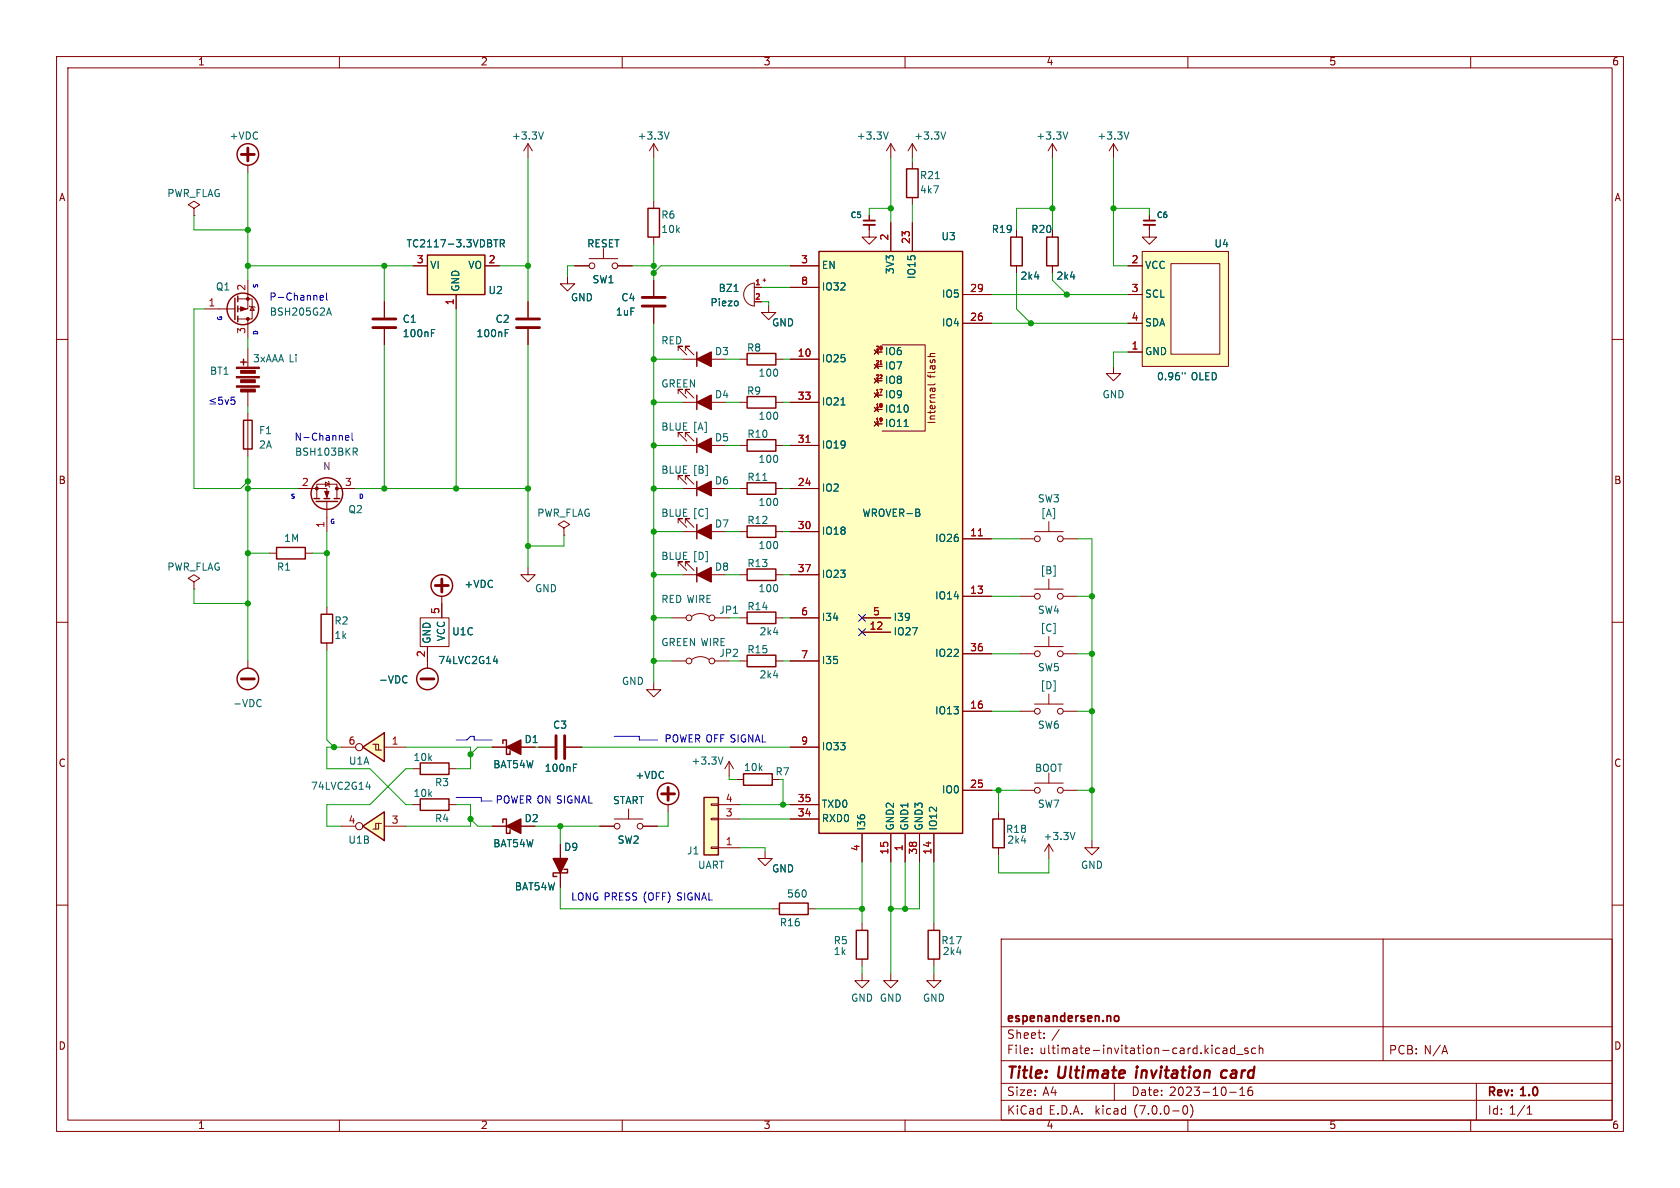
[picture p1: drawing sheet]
<svg xmlns="http://www.w3.org/2000/svg" width="297mm" height="210mm" viewBox="0 0 297 210" stroke-linecap="round" stroke-linejoin="round" font-family="sans-serif">
<g fill="none" stroke="#840000" stroke-width=".18">
<path d="M10 10h277v190h-277zM12 12h273v186h-273zM60 10v2M110 10v2M160 10v2M210 10v2M260 10v2M34.3 36.8l-1-.6 1-.6 1 .6-1 .6v1.3M34.3 38.1h.1M43.8 29.2v1.3M93.3 25.4l-.7 1.3M93.3 25.4v2.5"/>
<path d="M93.3 25.4l.8 1.3M115.6 25.4v2.5M115.6 35.6v1.2M115.6 25.4l-.8 1.3M115.6 25.4l.7 1.3M153.7 39.8v2.1h-1.3l1.3 1.3 1.2-1.3h-1.2M153.7 38.1v.8M157.5 25.4v2.5M157.5 39.4v5.1M157.5 25.4l-.8 1.3M157.5 25.4l.7 1.3M161.3 25.4v2.5"/>
<path d="M161.3 28.6v1.2M161.3 34.9v1.3M161.3 39.4v5.1M161.3 25.4l-.8 1.3M161.3 25.4l.8 1.3M186.1 25.4l-.8 1.3M186.1 25.4v2.5M186.1 25.4l.7 1.3M196.8 25.4l-.7 1.3M196.8 25.4v2.5M196.8 25.4l.8 1.3M203.2 39.8v2.1h1.3l-1.3 1.3-1.3-1.3h1.3"/>
<path d="M203.2 38.1v.8M10 60h2M36.2 54.6h5.3M42 52.8h2.6v3.6h-2.6M43.8 49.5v5.1h-1.8M43.8 56.4v3.3M44.1 54.1l.1 .1h.8l.1 .2M44.6 54.2l.4 .7h-.8zM67.9 53.3v2.8M67.9 58.2v2.8M73 47h2.6M80.6 52.1v2.5"/>
<path d="M85.7 47h2.6M93.3 53.3v2.8M93.3 58.2v2.8M100.3 48.9v1.3h1.3l-1.3 1.2-1.2-1.2h1.2M101.6 47h2.5M104.1 45.7h5.1M106.7 43.9v1.8M109.2 47h2.6M115.6 41.9v1.3M115.6 49.5v2.8M115.6 54.4v2.8M132 50.7l.6-.4 .7-.3v4.1a2.04 2.04 0 0 1-1.7-1.3 2.04 2.04 0 0 1 .4-2.1z"/>
<path d="M133.3 50.8h1.3M133.3 53.3h1.3M134.9 49.5h.5M135.1 49.3v.5M135.9 54v1.2h1.3l-1.3 1.3-1.3-1.3h1.3M139.7 50.8h5.1M139.7 47h5.1M170.2 57.2h5.1M170.2 52.1h5.1M199.4 57.2h2.5M199.4 52.1h2.5M199.4 47h2.5"/>
<path d="M201.9 44.5h15.3v20.3h-15.3zM207 46.6h8.6v16h-8.6zM285 60h2M43.8 61.6v3.3M43.8 69.2v2.6M43.8 73v7.6M119.9 62v-.8h.7h-.7l1.5 1.5M119.9 77.2v-.7h.7h-.7l1.5 1.5M119.9 69.6v-.8h.7h-.7l1.5 1.6M120.6 63.5h7.7M120.6 78.7h7.7M120.6 71.1h7.7"/>
<path d="M121.2 62v-.8h.7h-.7l1.5 1.5M121.2 77.2v-.7h.7h-.7l1.5 1.5M121.2 69.6v-.8h.7h-.7l1.5 1.6M130.8 63.5h1.3M130.8 78.7h1.3M130.8 71.1h1.3M137.2 63.5h1.2M137.2 78.7h1.2M137.2 71.1h1.2M139.7 63.5h5.1M139.7 78.7h5.1M139.7 71.1h5.1"/>
<path d="M154.6 69.5l.7 .7M154.6 72l.7 .8M154.6 74.5l.7 .8M154.6 61.8l.7 .8M154.6 64.4l.7 .8M154.6 66.9l.7 .8M154.9 64.8h1M155.3 69.5l-.7 .7M155.3 72l-.7 .8M155.3 74.5l-.7 .8M155.3 61.8l-.7 .8M155.3 64.4l-.7 .8"/>
<path d="M155.3 66.9l-.7 .8M155.9 61h7.7v15.2h-7.7M164.8 68.6v.1M165.2 68.6l.1 .1M165.3 68.6l-.8 .1M165.3 67.8l-.2 .2h-1.1M165.3 62.5h-.7l-.1 .2M196.8 64.8v1.2h1.3l-1.3 1.3-1.2-1.3h1.2M199.4 62.2h2.5M47.6 97.8h1.3M52.7 86.4h5.1v1.7M54 97.8h1.2"/>
<path d="M56 88.1v-2.5h3.6v2.5M57.5 85.2l.7 .4-.7 .4zM57.8 88.6v5.4M58 85.1l.2 .1v.8l.1 .1M59.6 86.4h3.3M99.7 93.3l1-.6-1-.6-1 .6 1 .6v1.3M99.7 94.6h.1M119.9 92.5v-.8h.7h-.7l1.5 1.5M119.9 84.8v-.7h.7h-.7l1.5 1.5M120.6 86.4h7.7M120.6 94h7.7M121.2 92.5v-.8h.7h-.7l1.5 1.5"/>
<path d="M121.2 84.8v-.7h.7h-.7l1.5 1.5M130.8 86.4h1.3M130.8 94h1.3M137.2 86.4h1.2M137.2 94h1.2M139.7 86.4h5.1M139.7 94h5.1M170.2 95.3h5.1M180.3 95.3h2.6M182.9 94h5.1M185.4 92.2v1.8M188 95.3h2.5"/>
<path d="M10 110h2M34.3 102.9l-1-.7 1-.6 1 .6-1 .7v1.2M34.3 104.1h.1M43.8 116.8v1.3M57.8 107.3v1.3M57.8 113.7v1.2M74.3 109.2h5.1v5.1h-5.1zM75.6 114.3v3.8M78.1 105.4v3.8M93.3 100.3v1.3h1.3l-1.3 1.3-1.2-1.3h1.2M118.7 109.2h2.6M118.7 116.8h2.6"/>
<path d="M119.9 100.1v-.8h.7h-.7l1.5 1.5M120.6 101.6h7.7M121.2 100.1v-.8h.7h-.7l1.5 1.5M122.3 109a2.54 2.54 0 0 1 3 0M122.3 116.6a2.54 2.54 0 0 1 3 0M126.4 109.2h2.5M126.4 116.8h2.5M130.8 101.6h1.3M130.8 109.2h1.3M130.8 116.8h1.3M137.2 101.6h1.2M137.2 109.2h1.2"/>
<path d="M137.2 116.8h1.2M139.7 101.6h5.1M139.7 109.2h5.1M139.7 116.8h5.1M152.4 109.2h5.1M152.4 111.8h5.1M170.2 105.4h5.1M170.2 115.6h5.1M180.3 105.4h2.6M180.3 115.6h2.6M182.9 114.3h5.1M182.9 104.1h5.1"/>
<path d="M185.4 102.4v1.7M185.4 112.5v1.8M188 105.4h2.5M188 115.6h2.5M285 110h2M87 132.1h7.6M95.2 132.1h2.8M100.1 132.1h2.8M115.6 120.7v1.2h1.2l-1.2 1.3-1.3-1.3h1.3M128.9 134.6l.8 1.3M128.9 134.6v2.6M128.9 134.6l-.8 1.3"/>
<path d="M130.2 137.8h1.2M136.5 137.8h1.3M139.7 132.1h5.1M170.2 125.7h5.1M170.2 139.7h5.1M180.3 125.7h2.6M180.3 139.7h2.6M182.9 124.5h5.1M182.9 138.4h5.1M185.4 122.7v1.8M185.4 136.7v1.7M188 125.7h2.5"/>
<path d="M188 139.7h2.5M10 160h2M87 146.1h7.6M99.1 149.2v7.6M106 146.1h2.6M108.6 144.8h5.1M111.1 143v1.8M113.7 146.1h2.5M118.1 142.2v1.3M125.7 142.1h1.3v.3h-1.3zM125.7 144.7h1.3v.2h-1.3zM125.7 149.7h1.3v.3h-1.3z"/>
<path d="M127 144.8h3.8M127 142.2h3.8M127 149.9h3.8M135.3 150.5v1.3h1.2l-1.2 1.2-1.3-1.2h1.3M139.7 144.8h5.1M139.7 142.2h5.1M152.4 147.3v5.1M157.5 147.3v5.1M160 147.3v5.1M162.6 147.3v5.1M165.1 147.3v5.1M176.5 143.5v1.3"/>
<path d="M176.5 149.9v1.2M185.4 149.2v2.6M185.4 149.2l.8 1.3M185.4 149.2l-.7 1.3M193 148.6v1.3h1.3l-1.3 1.2-1.2-1.2h1.2M285 160h2M136.5 160.7h1.3M142.9 160.7h1.2M152.4 172.1v1.3h-1.3l1.3 1.2 1.3-1.2h-1.3M152.4 163.2v1.3M152.4 169.5v1.3M157.5 172.1v1.3h1.2l-1.2 1.2-1.3-1.2h1.3"/>
<path d="M165.1 163.2v1.3M165.1 169.5v1.3M177 166h108v32h-108zM244.5 166v21.5M60 198v2M110 198v2M160 198v2M177 194.5h108M177 191.5h108M177 187.5h108M177 181.5h108M182.4 186.1v.2"/>
<path d="M182.4 185.3v.2M184.6 183.4v.2M184.6 182.6v.2M197 191.5v3M209.3 195.5h.2a.81 .81 0 0 1 .5 .6 .81 .81 0 0 1-.3 .8l-.1 .1a.81 .81 0 0 1-.6-.7 .81 .81 0 0 1 .3-.8zM210 198v2M210.5 195.2a1.72 1.72 0 0 1 0 2.3M215.2 185.3h.4M215.6 186.2l-.4 .1M216.3 185.3h.5l.1 1M216.9 185.6l-.5 .1a.29 .29 0 0 0-.2 .3 .29 .29 0 0 0 .2 .3l.5-.1M217.4 193.1h1.1"/>
<path d="M218.3 185.3h-.5l-.3 .2v.5l.2 .2h.6M218.3 184.8v1.5M218.6 186.4h1.2M219.2 193.7h.8M219.2 192.6l.4-.4v1.5M220.6 185.3h-.3l-.3 .2 .1 .2 .5 .1v.4h-.6M220.8 192.3a1.17 1.17 0 0 0 0 1.3h.5l.2-.6-.3-.3-.4 .1-.2 .2M222 185.3h-.5l-.2 .2v.5l.1 .2h.6M222.6 185.4l.2-.1h.4l.1 1M222.6 184.8v1.5M255.4 184.8l.5 1.5M260 198v2"/>
<path d="M261 191.5v6.5M270 197h.8M270 195.9l.4-.4v1.5"/>
<circle cx="104.6" cy="47" r=".51"/>
<circle cx="108.7" cy="47" r=".51"/>
<circle cx="183.4" cy="95.3" r=".51"/>
<circle cx="187.5" cy="95.3" r=".51"/>
<circle cx="121.8" cy="109.2" r=".51"/>
<circle cx="121.8" cy="116.8" r=".51"/>
<circle cx="125.9" cy="109.2" r=".51"/>
<circle cx="125.9" cy="116.8" r=".51"/>
<circle cx="183.4" cy="115.6" r=".51"/>
<circle cx="183.4" cy="105.4" r=".51"/>
<circle cx="187.5" cy="105.4" r=".51"/>
<circle cx="187.5" cy="115.6" r=".51"/>
<circle cx="183.4" cy="125.7" r=".51"/>
<circle cx="183.4" cy="139.7" r=".51"/>
<circle cx="187.5" cy="125.7" r=".51"/>
<circle cx="187.5" cy="139.7" r=".51"/>
<circle cx="109.1" cy="146.1" r=".51"/>
<circle cx="113.2" cy="146.1" r=".51"/>
</g>
<path d="M216.7 189.2a.66 .66 0 0 0-.8 .4v.8l.3 .1h.4" fill="none" stroke="#840000" stroke-width=".4"/>
<path d="M197.1 179.7l.4-.1 .3 .2v.5l-.2 .2-.3 .1-.2-.2" fill="none" stroke="#840000" stroke-width=".3"/>
<g fill="none" stroke="#840000" stroke-width=".25">
<path d="M114.6 36.8h2v5.1h-2zM160.3 29.8h2v5.1h-2zM41.5 52.7v3.8M42 52.3v1M42 54.1v1M42 55.9v1M75.6 45.1h10.1v7h-10.1zM144.8 44.5h25.4v102.8h-25.4zM42.5 64h1.1M43.1 74.3h1.5v5.1h-1.5zM43.1 63.5v1M123.2 62.2v2.6"/>
<path d="M123.2 69.9v2.5M123.2 77.5v2.5M132.1 62.5h5.1v2h-5.1zM132.1 77.7h5.1v2.1h-5.1zM132.1 70.1h5.1v2h-5.1zM48.9 96.8h5.1v2h-5.1zM55.5 88.1h1M55.9 88.6h3.8M57.3 88.1h1M59.1 88.1h1M123.2 85.1v2.5M123.2 92.7v2.6"/>
<path d="M132.1 93h5.1v2h-5.1zM132.1 85.3h5.1v2.1h-5.1zM56.8 108.6h2v5.1h-2zM123.2 100.3v2.6M132.1 100.6h5.1v2h-5.1zM132.1 108.2h5.1v2h-5.1zM132.1 115.8h5.1v2.1h-5.1zM88.9 131.4v-.6h.6v2.6h.7v-.7M131.4 136.8h5.1v2h-5.1zM88.9 145.4v-.6h.6v2.5h.7v-.6M99.7 153.7h.6v.6h-2.5v.6h.6M124.5 141h2.5v10.1h-2.5z"/>
<path d="M137.8 159.6h5.1v2.1h-5.1zM175.5 144.8h2v5.1h-2zM151.4 164.5h2v5h-2zM164.1 164.5h2v5h-2z"/>
<circle cx="43.8" cy="27.3" r="1.9"/>
<circle cx="42.9" cy="54.6" r="2.79"/>
<circle cx="57.8" cy="87.2" r="2.79"/>
<circle cx="78.1" cy="103.5" r="1.9"/>
<circle cx="43.8" cy="120" r="1.9"/>
<circle cx="75.6" cy="120" r="1.9"/>
<circle cx="118.1" cy="140.3" r="1.9"/>
</g>
<g fill="#840000" stroke="#840000" stroke-width=".25">
<path d="M123.2 63.5l2.5-1.3v2.6z"/>
<path d="M123.2 101.6l2.5-1.3v2.6z"/>
<path d="M123.2 78.7l2.5-1.2v2.5z"/>
<path d="M123.2 71.1l2.5-1.2v2.5z"/>
<path d="M123.2 94l2.5-1.3v2.6z"/>
<path d="M123.2 86.4l2.5-1.3v2.5z"/>
<path d="M89.5 132.1l2.6-1.3v2.6z"/>
<path d="M97.8 151.8h2.5l-1.2 2.5z"/>
<path d="M89.5 146.1l2.6-1.3v2.5z"/>
</g>
<g fill="none" stroke="#840000" stroke-width=".51">
<path d="M42.7 27.3h2.3M43.8 26.2v2.2M65.9 57.9h4.1M65.9 56.4h4.1M91.3 57.9h4.1M91.3 56.4h4.1M113.5 54.1h4.1M113.5 52.6h4.1M77 103.5h2.2M78.1 102.4v2.2M42.7 120h2.3M74.4 120h2.3"/>
<path d="M98.3 130v4.1M99.8 130v4.1M118.1 139.2v2.3M117 140.3h2.3"/>
</g>
<g fill="#ffffc2" stroke="#ffffc2" stroke-width=".18">
<path d="M144.8 44.5h25.4v102.8h-25.4z"/>
<path d="M75.6 45.1h10.1v7h-10.1z"/>
<path d="M124.5 141h2.5v10.1h-2.5z"/>
<path d="M201.9 44.5h15.3v20.3h-15.3z"/>
</g>
<path d="M142.5 78.2h.7M155.6 64.4h.3M173 94.7h.7" fill="none" stroke="#a90000" stroke-width=".18"/>
<g fill="none" stroke="#006464" stroke-width=".18">
<path d="M96.1 23.3l-.5 1.3M118.3 23.3l-.4 1.3M157 23.3l-.4 1.3M167.2 23.3l-.4 1.3M188.8 23.3l-.4 1.3M199.6 23.3l-.5 1.3M57.9 55.3h.6M58.2 54.4l.4 1.3M76.3 58.3h.6M87.3 42.4h.7M88.4 43h.7l.1-.2-.1-.3-.7-.1v1.2M88.7 43l.5 .6"/>
<path d="M89.3 58.3h.6M62.4 79.2h.5l.3 .2-.2 .4-.6 .1M62.7 79.9l.5 .6M148.7 71.6h.7M159.8 75.4h.8M209.5 65.9v.2M71.7 119.5l.3 .1M87.2 116.9h.8M87.8 116.5v.8M45.9 123.7l.3 .1M46.2 124.8l-.3 .1M72 120.6l-.3 .1"/>
<path d="M101.4 135.1h.6M127.8 133.8l-.4 1.3M190 147.2l-.4 1.2"/>
</g>
<g fill="#840000" stroke="#840000" stroke-width=".18">
<path d="M42.5 54.2l1.1 .4-1.1 .4z"/>
<path d="M41.8 68.2h4v.3h-4z"/>
<path d="M41.8 66.5h4v.3h-4z"/>
<path d="M41.8 64.9h4v.3h-4z"/>
<path d="M42.5 68.8h2.6v.5h-2.6z"/>
<path d="M42.5 67.1h2.6v.5h-2.6z"/>
<path d="M42.5 65.5h2.6v.5h-2.6z"/>
<path d="M57.4 86.9h.8l-.4 1z"/>
<circle cx="43.8" cy="52.8" r=".25"/>
<circle cx="43.8" cy="56.4" r=".25"/>
<circle cx="56" cy="86.4" r=".25"/>
<circle cx="59.6" cy="86.4" r=".25"/>
</g>
<path d="M152.7 39.8h2M152.7 39h2M202.2 39.8h2M202.2 39h2" fill="none" stroke="#840000" stroke-width=".33"/>
<path d="M207 46.6h8.6v16h-8.6z" fill="#fff" stroke="#fff" stroke-width=".18"/>
<g fill="#ffffc2">
<path d="M66.4 131.6l.5 1h-.5z"/>
<path d="M64.1 132.1l3.8-2.6v5.1z"/>
<path d="M65.9 131.6h1v1h.5z"/>
</g>
<g fill="none" stroke="#840000" stroke-width=".18">
<path d="M179.7 40.6v1.3M179.7 47v1.3M186.1 40.6v1.3M186.1 47v1.3M60.3 132.1h2.6M65.9 131.6h1v1h.5M66.4 131.6v1h.5M67.9 132.1h3.9"/>
<circle cx="63.5" cy="132.1" r=".63"/>
</g>
<path d="M178.7 41.9h2v5.1h-2zM185 41.9h2.1v5.1h-2.1zM64.1 132.1l3.8-2.6v5.1z" fill="none" stroke="#840000" stroke-width=".25"/>
<g fill="#ffffc2">
<path d="M66.4 145.5h.5l-.5 1.1z"/>
<path d="M64.1 146.1l3.8-2.6v5.1z"/>
<path d="M66.9 145.5v1.1h-1l1.5-1.1z"/>
</g>
<g fill="none" stroke="#840000" stroke-width=".18">
<path d="M153.7 38.1v.8M153.7 39.8v.8M157.5 39.4v5.1M161.3 39.4v5.1M203.2 38.1v.8M203.2 39.8v.8M67.9 53.3v2.8M67.9 58.2v2.8M73 47h2.6M80.6 52.1v2.5M85.7 47h2.6M93.3 53.3v2.8"/>
<path d="M93.3 58.2v2.8M101.6 47h2.5M109.2 47h2.6M115.6 49.5v2.8M115.6 54.4v2.8M133.3 50.8h1.3M133.3 53.3h1.3M139.7 47h5.1M139.7 50.8h5.1M170.2 57.2h5.1M170.2 52.1h5.1M179.7 40.6v1.3"/>
<path d="M179.7 47v1.3M186.1 40.6v1.3M186.1 47v1.3M199.4 57.2h2.5M199.4 52.1h2.5M199.4 47h2.5M139.7 63.5h5.1M139.7 78.7h5.1M139.7 71.1h5.1M154.6 69.5l.7 .7M154.6 72l.7 .8M154.6 74.5l.7 .8"/>
<path d="M154.6 61.8l.7 .8M154.6 64.4l.7 .8M154.6 66.9l.7 .8M154.9 64.8h1M155.3 69.5l-.7 .7M155.3 72l-.7 .8M155.3 74.5l-.7 .8M155.3 61.8l-.7 .8M155.3 64.4l-.7 .8M155.3 66.9l-.7 .8M199.4 62.2h2.5M139.7 86.4h5.1"/>
<path d="M139.7 94h5.1M170.2 95.3h5.1M75.6 114.3v2.5M78.1 106.7v2.5M139.7 101.6h5.1M139.7 109.2h5.1M139.7 116.8h5.1M152.4 111.8h5.1M152.4 109.2h5.1M170.2 105.4h5.1M170.2 115.6h5.1M73 135.9h1.3"/>
<path d="M79.4 135.9h1.2M87 132.1h2.5M92.1 132.1h2.5M95.2 132.1h2.8M100.1 132.1h2.8M139.7 132.1h5.1M170.2 125.7h5.1M170.2 139.7h5.1M60.3 146.1h2.6M66.9 145.5h-.5v1.1M67.4 145.5h-.5v1.1h-1M67.9 146.1h3.9"/>
<path d="M73 142.2h1.3M79.4 142.2h1.2M87 146.1h2.5M92.1 146.1h2.5M99.1 149.2v2.6M99.1 154.3v2.5M106 146.1h2.6M113.7 146.1h2.5M139.7 142.2h5.1M139.7 144.8h5.1M152.4 147.3v5.1M157.5 147.3v5.1"/>
<path d="M160 147.3v5.1M162.6 147.3v5.1M165.1 147.3v5.1M165.1 172.1v1.3h1.3l-1.3 1.2-1.3-1.2h1.3"/>
<circle cx="63.5" cy="146" r=".63"/>
</g>
<path d="M74.3 134.9h5.1v2h-5.1zM64.1 146.1l3.8-2.6v5.1zM74.3 141.2h5.1v2.1h-5.1z" fill="none" stroke="#840000" stroke-width=".25"/>
<g fill="none" stroke="#006464" stroke-width=".18">
<path d="M76.3 58.3h.6M87.3 42.4h.7M88.4 43h.7l.1-.2-.1-.3-.7-.1v1.2M88.7 43l.5 .6M89.3 58.3h.6M148.7 71.6h.7M159.8 75.4h.8M209.5 65.9v.2M71.7 119.5l.3 .1M87.2 116.9h.8M87.8 116.5v.8M64.7 139.1h.8"/>
<path d="M65.3 138.7v.8M72 120.6l-.3 .1M101.4 135.1h.6"/>
</g>
<path d="M56.6 52.6l.6-.1-.1-.2-.3-.1-.2 .2v.6h.5M57.7 51.8v1.1l.2 .2M37.1 71.4h1M38.1 70.5l-1 .3 1 .4M39.3 70.2h-.6l-.1 .6 .2-.1 .4 .1 .2 .1-.1 .5-.2 .1-.5-.1M39.8 70.6l.3 .9 .3-.9M41.5 70.2h-.6l-.1 .6 .2-.1 .4 .1 .1 .1v.5l-.2 .1-.5-.1M61.1 77.4l.6-.1-.1-.3h-.3l-.2 .2v.6h.5M62.2 76.6v1l.2 .2M80.6 130.8h1.9l.7-.6h.6v.6h3.2M108.6 130.2h4.4v.6h3.2M80.6 141h4.5v.6h1.9" fill="none" stroke="#0000c2" stroke-width=".18"/>
<g fill="none" stroke="#009600" stroke-width=".18">
<path d="M34.3 38.1v2.5h9.5M43.8 30.5v19M93.3 27.9v25.4M115.6 27.9v7.7M157.5 27.9v11.5M157.5 36.8h-3.8v1.3M161.3 27.9v.7M161.3 36.2v3.2M186.1 27.9v12.7M186.1 36.8h-6.4v3.8M196.8 27.9v19.1h2.6M196.8 36.8h6.4v1.3"/>
<path d="M36.2 54.6h-1.9v31.8h8.2l1.3-1.3M43.8 47h29.2M43.8 59.7v1.9M67.9 47v6.3M80.6 54.6v31.8M88.3 47h5M101.6 47h-1.3v1.9M111.8 47h3.8M115.6 43.2v6.3M115.6 57.2v63.5M134.6 53.3h1.3v.7M134.6 50.8h5.1"/>
<path d="M139.7 47h-22.9l-1.2 1.3M175.3 52.1h24.1M175.3 57.2h24.1M179.7 48.3v6.3l2.5 2.6M186.1 48.3v1.2l2.5 2.6M43.8 71.8v1.2M67.9 61v25.4M93.3 61v39.3M115.6 78.7h5M115.6 71.1h5M115.6 63.5h5M128.3 78.7h2.5"/>
<path d="M128.3 71.1h2.5M128.3 63.5h2.5M138.4 78.7h1.3M138.4 71.1h1.3M138.4 63.5h1.3M199.4 62.2h-2.6v2.6M43.8 86.4h8.9M43.8 80.6v36.2M43.8 97.8h3.8M55.2 97.8h2.6M57.8 94v13.3M62.9 86.4h30.4"/>
<path d="M99.7 94.6v1.9h-6.4M115.6 86.4h5M115.6 94h5M128.3 86.4h2.5M128.3 94h2.5M138.4 86.4h1.3M138.4 94h1.3M175.3 95.3h5M190.5 95.3h2.5v53.3M34.3 104.1v2.6h9.5M57.8 114.9v15.9l1.3 1.3M115.6 116.8h3.1"/>
<path d="M115.6 101.6h5M115.6 109.2h3.1M128.3 101.6h2.5M128.9 116.8h1.9M128.9 109.2h1.9M138.4 116.8h1.3M138.4 101.6h1.3M138.4 109.2h1.3M175.3 105.4h5M175.3 115.6h5M190.5 105.4h2.5M190.5 115.6h2.5"/>
<path d="M60.3 132.1h-2.5v3.8h7.6l6.4 6.3h1.2M71.8 132.1h11.4v3.8h-2.6M73 135.9h-1.2l-6.4 6.3h-7.6v3.9h2.5M87 132.1h-2.5l-1.3 1.3M94.6 132.1h.6M102.9 132.1h36.8M128.9 137.2v.6h1.3M138.4 137.8v4.4M175.3 139.7h5M175.3 125.7h5M176.5 139.7v3.8M190.5 139.7h2.5"/>
<path d="M190.5 125.7h2.5M80.6 142.2h2.6v3.9h-11.4M83.2 144.8l1.3 1.3h2.5M94.6 146.1h11.4M99.1 156.8v3.9h37.4M99.1 146.1v3.1M118.1 143.5v2.6h-1.9M130.8 142.2h8.9M130.8 149.9h4.5v.6M130.8 144.8h8.9M152.4 152.4v10.8M157.5 152.4v19.7"/>
<path d="M160 152.4v8.3M162.6 152.4v8.3h-5.1M165.1 152.4v10.8M176.5 151.1v3.2h8.9v-2.5M144.1 160.7h8.3M152.4 170.8v1.3M165.1 170.8v1.3"/>
</g>
<path d="M151.8 111.2l1.2 1.2M151.8 108.6l1.2 1.2M153 111.2l-1.2 1.2M153 108.6l-1.2 1.2" fill="none" stroke="#000084" stroke-width=".18"/>
<path d="M142.5 78.2h.7M155.6 64.4h.3M173 94.7h.7" fill="none" stroke="#a90000" stroke-width=".18"/>
<g fill="#009600" stroke="#009600" stroke-width=".18">
<circle cx="193" cy="115.6" r=".46"/>
<circle cx="193" cy="125.7" r=".46"/>
<circle cx="193" cy="105.4" r=".46"/>
<circle cx="193" cy="139.7" r=".46"/>
<circle cx="176.5" cy="139.7" r=".46"/>
<circle cx="157.5" cy="36.8" r=".46"/>
<circle cx="182.2" cy="57.2" r=".46"/>
<circle cx="188.6" cy="52.1" r=".46"/>
<circle cx="93.3" cy="96.5" r=".46"/>
<circle cx="115.6" cy="86.4" r=".46"/>
<circle cx="93.3" cy="86.4" r=".46"/>
<circle cx="115.6" cy="71.1" r=".46"/>
<circle cx="115.6" cy="78.7" r=".46"/>
<circle cx="115.6" cy="63.5" r=".46"/>
<circle cx="115.6" cy="47" r=".46"/>
<circle cx="115.6" cy="48.3" r=".46"/>
<circle cx="186.1" cy="36.8" r=".46"/>
<circle cx="196.8" cy="36.8" r=".46"/>
<circle cx="152.4" cy="160.7" r=".46"/>
<circle cx="138.4" cy="142.2" r=".46"/>
<circle cx="160" cy="160.7" r=".46"/>
<circle cx="157.5" cy="160.7" r=".46"/>
<circle cx="83.2" cy="144.8" r=".46"/>
<circle cx="83.2" cy="133.4" r=".46"/>
<circle cx="99.1" cy="146.1" r=".46"/>
<circle cx="115.6" cy="116.8" r=".46"/>
<circle cx="43.8" cy="85.1" r=".46"/>
<circle cx="57.8" cy="97.8" r=".46"/>
<circle cx="59.1" cy="132.1" r=".46"/>
<circle cx="43.8" cy="97.8" r=".46"/>
<circle cx="43.8" cy="106.7" r=".46"/>
<circle cx="43.8" cy="86.4" r=".46"/>
<circle cx="67.9" cy="86.4" r=".46"/>
<circle cx="80.6" cy="86.4" r=".46"/>
<circle cx="43.8" cy="40.6" r=".46"/>
<circle cx="67.9" cy="47" r=".46"/>
<circle cx="43.8" cy="47" r=".46"/>
<circle cx="93.3" cy="47" r=".46"/>
<circle cx="115.6" cy="94" r=".46"/>
<circle cx="115.6" cy="109.2" r=".46"/>
<circle cx="115.6" cy="101.6" r=".46"/>
</g>
<g font-size="2.8" fill="#840000">
<text x="178" y="191.3">Title:</text>
<text x="187.1" y="191.3">Ultimate</text>
<text x="201.5" y="191.3">invitation</text>
<text x="217.2" y="191.3">card</text>
</g>
<g font-size="2.1" fill="#840000">
<text x="178" y="183.9">Sheet:</text>
<text x="178" y="181.1">espenandersen.no</text>
<text x="185.9" y="183.9">/</text>
<text x="178" y="186.6">File:</text>
<text x="183.8" y="186.6">ultimate-invitation-card.kicad_sch</text>
<text x="245.5" y="186.7">PCB: N/A</text>
<text x="178" y="197.3">KiCad</text>
<text x="178" y="194">Size:</text>
<text x="184.3" y="194">A4</text>
<text x="185.4" y="197.3">E.D.A.</text>
<text x="193.7" y="197.3">kicad</text>
<text x="200" y="194">Date:</text>
<text x="200.6" y="197.3">(7.0.0-0)</text>
<text x="206.7" y="194">2023-10-16</text>
<text x="263" y="194.2">Rev:</text>
<text x="263" y="197.3">Id: 1/1</text>
<text x="269" y="194.2">1.0</text>
</g>
<g font-size="1.8" fill="#840000">
<text x="35" y="11.8">1</text>
<text x="85" y="11.8">2</text>
<text x="135" y="11.8">3</text>
<text x="185" y="11.8">4</text>
<text x="235" y="11.8">5</text>
<text x="285" y="11.8">6</text>
<text x="10.4" y="35.8">A</text>
<text x="285.4" y="35.8">A</text>
<text x="165.7" y="66.8" transform="rotate(-90 165.7 66.8)">flash</text>
<text x="165.7" y="75" transform="rotate(-90 165.7 75)">Internal</text>
<text x="10.3" y="85.8">B</text>
<text x="285.3" y="85.8">B</text>
<text x="10.3" y="135.8">C</text>
<text x="285.3" y="135.8">C</text>
<text x="10.3" y="185.8">D</text>
<text x="285.3" y="185.8">D</text>
<text x="35" y="199.8">1</text>
<text x="85" y="199.8">2</text>
<text x="135" y="199.8">3</text>
<text x="185" y="199.8">4</text>
<text x="235" y="199.8">5</text>
<text x="285" y="199.8">6</text>
</g>
<g font-size="1.8" fill="#006464">
<text x="40.5" y="25">+VDC</text>
<text x="90.4" y="25">+3.3V</text>
<text x="112.7" y="25">+3.3V</text>
<text x="151.4" y="25">+3.3V</text>
<text x="161.6" y="25">+3.3V</text>
<text x="183.1" y="25">+3.3V</text>
<text x="193.9" y="25">+3.3V</text>
<text x="29.5" y="35.1">PWR_FLAG</text>
<text x="162.6" y="31.9">R21</text>
<text x="162.6" y="34.5">4k7</text>
<text x="116.8" y="38.9">R6</text>
<text x="116.8" y="41.5">10k</text>
<text x="175.3" y="41.5">R19</text>
<text x="182.3" y="41.5">R20</text>
<text x="71.8" y="44">TC2117-3.3VDBTR</text>
<text x="76.1" y="47.8">VI</text>
<text x="82.7" y="47.8">VO</text>
<text x="103.7" y="44">RESET</text>
<text x="145.3" y="47.8">EN</text>
<text x="166.4" y="42.7">U3</text>
<text x="202.4" y="47.8">VCC</text>
<text x="214.6" y="44">U4</text>
<text x="38.1" y="51.6">Q1</text>
<text x="81.5" y="51.6" transform="rotate(-90 81.5 51.6)">GND</text>
<text x="86.3" y="52.3">U2</text>
<text x="100.9" y="53.5">GND</text>
<text x="104.7" y="50.4">SW1</text>
<text x="109.8" y="53.5">C4</text>
<text x="127" y="51.9">BZ1</text>
<text x="145.3" y="51.6">IO32</text>
<text x="158.3" y="48.6" transform="rotate(-90 158.3 48.6)">3V3</text>
<text x="162.1" y="49.4" transform="rotate(-90 162.1 49.4)">IO15</text>
<text x="166.4" y="52.9">IO5</text>
<text x="180.3" y="49.7">2k4</text>
<text x="186.7" y="49.7">2k4</text>
<text x="202.4" y="52.9">SCL</text>
<text x="47.6" y="56.1">BSH205G2A</text>
<text x="71.1" y="57.3">C1</text>
<text x="71.1" y="59.9">100nF</text>
<text x="84.2" y="59.9">100nF</text>
<text x="87.6" y="57.3">C2</text>
<text x="108.8" y="56.1">1uF</text>
<text x="125.5" y="54.4">Piezo</text>
<text x="136.4" y="58">GND</text>
<text x="166.4" y="58">IO4</text>
<text x="202.4" y="58">SDA</text>
<text x="44.7" y="64.3">3xAAA Li</text>
<text x="116.8" y="61.2">RED</text>
<text x="126.3" y="63.1">D3</text>
<text x="132" y="62.4">R8</text>
<text x="145.3" y="64.3">IO25</text>
<text x="156.4" y="63.1">IO6</text>
<text x="156.4" y="65.6">IO7</text>
<text x="202.4" y="63.1">GND</text>
<text x="37.1" y="66.5">BT1</text>
<text x="116.8" y="68.8">GREEN</text>
<text x="126.3" y="70.7">D4</text>
<text x="132" y="70">R9</text>
<text x="134" y="66.9">100</text>
<text x="145.3" y="71.9">IO21</text>
<text x="156.4" y="70.7">IO9</text>
<text x="156.4" y="68.1">IO8</text>
<text x="194.9" y="70.7">GND</text>
<text x="204.5" y="67.5">0.96&quot;</text>
<text x="210.6" y="67.5">OLED</text>
<text x="45.7" y="77">F1</text>
<text x="116.8" y="76.4">BLUE [A]</text>
<text x="132.1" y="77.7">R10</text>
<text x="134" y="74.5">100</text>
<text x="156.4" y="73.2">IO10</text>
<text x="156.4" y="75.8">IO11</text>
<text x="45.7" y="79.6">2A</text>
<text x="52.1" y="80.8">BSH103BKR</text>
<text x="126.3" y="78.3">D5</text>
<text x="134" y="82.1">100</text>
<text x="145.3" y="79.6">IO19</text>
<text x="116.8" y="84">BLUE [B]</text>
<text x="126.3" y="85.9">D6</text>
<text x="132.1" y="85.3">R11</text>
<text x="134" y="89.7">100</text>
<text x="145.3" y="87.2">IO2</text>
<text x="183.4" y="89.1">SW3</text>
<text x="61.5" y="91">Q2</text>
<text x="94.9" y="91.6">PWR_FLAG</text>
<text x="116.8" y="91.6">BLUE [C]</text>
<text x="126.3" y="93.5">D7</text>
<text x="132.1" y="92.9">R12</text>
<text x="145.3" y="94.8">IO18</text>
<text x="152.4" y="91.6">WROVER-B</text>
<text x="184" y="91.6">[A]</text>
<text x="29.5" y="101.2">PWR_FLAG</text>
<text x="48.9" y="101.2">R1</text>
<text x="50.2" y="96.1">1M</text>
<text x="116.8" y="99.3">BLUE [D]</text>
<text x="126.3" y="101.2">D8</text>
<text x="132.1" y="100.5">R13</text>
<text x="134" y="97.3">100</text>
<text x="165.2" y="96.1">IO26</text>
<text x="183.9" y="101.8">[B]</text>
<text x="82" y="104.2">+VDC</text>
<text x="94.5" y="105">GND</text>
<text x="116.8" y="106.9">RED WIRE</text>
<text x="134" y="105">100</text>
<text x="145.3" y="102.4">IO23</text>
<text x="165.2" y="106.2">IO14</text>
<text x="59.1" y="110.7">R2</text>
<text x="59.1" y="113.2">1k</text>
<text x="76.4" y="113.8" transform="rotate(-90 76.4 113.8)">GND</text>
<text x="78.9" y="113.5" transform="rotate(-90 78.9 113.5)">VCC</text>
<text x="79.9" y="112.6">U1C</text>
<text x="127.1" y="108.8">JP1</text>
<text x="132.1" y="108.1">R14</text>
<text x="134.2" y="112.6">2k4</text>
<text x="145.3" y="110">I34</text>
<text x="158" y="112.6">IO27</text>
<text x="158" y="110">I39</text>
<text x="183.4" y="108.8">SW4</text>
<text x="183.9" y="112">[C]</text>
<text x="77.4" y="117.7">74LVC2G14</text>
<text x="116.8" y="114.5">GREEN WIRE</text>
<text x="127.1" y="116.4">JP2</text>
<text x="132.1" y="115.8">R15</text>
<text x="145.3" y="117.7">I35</text>
<text x="165.2" y="116.4">IO22</text>
<text x="183.4" y="118.9">SW5</text>
<text x="41.2" y="125.3">-VDC</text>
<text x="66.9" y="121.1">-VDC</text>
<text x="109.9" y="121.3">GND</text>
<text x="134.2" y="120.2">2k4</text>
<text x="183.9" y="122.1">[D]</text>
<text x="92.7" y="131.6">D1</text>
<text x="97.7" y="129.1">C3</text>
<text x="165.2" y="126.6">IO13</text>
<text x="183.4" y="129.1">SW6</text>
<text x="61.6" y="135.4">U1A</text>
<text x="73" y="134.8">10k</text>
<text x="87.1" y="136.1">BAT54W</text>
<text x="96.2" y="136.7">100nF</text>
<text x="112.3" y="138">+VDC</text>
<text x="122.2" y="135.4">+3.3V</text>
<text x="131.5" y="136.6">10k</text>
<text x="145.3" y="132.9">IO33</text>
<text x="182.9" y="136.7">BOOT</text>
<text x="54.9" y="139.9">74LVC2G14</text>
<text x="73" y="141.2">10k</text>
<text x="76.8" y="139.3">R3</text>
<text x="108.3" y="142.4">START</text>
<text x="145.3" y="143.1">TXD0</text>
<text x="166.4" y="140.5">IO0</text>
<text x="183.4" y="143.1">SW7</text>
<text x="61.5" y="149.4">U1B</text>
<text x="76.8" y="145.6">R4</text>
<text x="92.7" y="145.6">D2</text>
<text x="109.1" y="149.4">SW2</text>
<text x="145.3" y="145.6">RXD0</text>
<text x="153.2" y="146.8" transform="rotate(-90 153.2 146.8)">I36</text>
<text x="158.3" y="146.8" transform="rotate(-90 158.3 146.8)">GND2</text>
<text x="160.8" y="146.8" transform="rotate(-90 160.8 146.8)">GND1</text>
<text x="163.4" y="146.8" transform="rotate(-90 163.4 146.8)">GND3</text>
<text x="165.9" y="146.8" transform="rotate(-90 165.9 146.8)">IO12</text>
<text x="177.8" y="147.5">R18</text>
<text x="178" y="149.4">2k4</text>
<text x="184.4" y="148.8">+3.3V</text>
<text x="87.1" y="150.1">BAT54W</text>
<text x="99.7" y="150.7">D9</text>
<text x="121.4" y="151.3">J1</text>
<text x="123.3" y="153.9">UART</text>
<text x="136.4" y="154.5">GND</text>
<text x="191" y="153.9">GND</text>
<text x="91" y="157.7">BAT54W</text>
<text x="139.1" y="158.9">560</text>
<text x="137.8" y="164">R16</text>
<text x="147.3" y="167.2">R5</text>
<text x="166.4" y="167.2">R17</text>
<text x="147.3" y="169.1">1k</text>
<text x="166.6" y="169.1">2k4</text>
<text x="150.4" y="177.4">GND GND</text>
<text x="163.1" y="177.4">GND</text>
</g>
<g font-size="1.8" fill="#a90000">
<text x="73.6" y="46.7">3</text>
<text x="86.3" y="46.7">2</text>
<text x="141.6" y="46.7">3</text>
<text x="157.2" y="42.6" transform="rotate(-90 157.2 42.6)">2</text>
<text x="161" y="43.2" transform="rotate(-90 161 43.2)">23</text>
<text x="200" y="46.7">2</text>
<text x="43.6" y="51.5" transform="rotate(-90 43.6 51.5)">2</text>
<text x="141.6" y="50.5">8</text>
<text x="171.4" y="51.8">29</text>
<text x="200" y="51.8">3</text>
<text x="36.8" y="54.4">1</text>
<text x="43.6" y="59.1" transform="rotate(-90 43.6 59.1)">3</text>
<text x="80.4" y="54" transform="rotate(-90 80.4 54)">1</text>
<text x="171.4" y="56.9">26</text>
<text x="200" y="56.9">4</text>
<text x="141" y="63.2">10</text>
<text x="200" y="62">1</text>
<text x="141" y="70.9">33</text>
<text x="141" y="78.5">31</text>
<text x="53.3" y="86.1">2</text>
<text x="60.9" y="86.1">3</text>
<text x="141" y="86.1">24</text>
<text x="57.5" y="93.4" transform="rotate(-90 57.5 93.4)">1</text>
<text x="141" y="93.7">30</text>
<text x="171.4" y="95">11</text>
<text x="141" y="101.3">37</text>
<text x="171.4" y="105.2">13</text>
<text x="77.9" y="108.6" transform="rotate(-90 77.9 108.6)">5</text>
<text x="141.6" y="109">6</text>
<text x="153.7" y="111.5">12</text>
<text x="154.3" y="109">5</text>
<text x="75.3" y="116.2" transform="rotate(-90 75.3 116.2)">2</text>
<text x="141.6" y="116.6">7</text>
<text x="171.4" y="115.3">36</text>
<text x="171.4" y="125.5">16</text>
<text x="61.6" y="131.8">6</text>
<text x="69.2" y="131.8">1</text>
<text x="141.6" y="131.8">9</text>
<text x="128.2" y="142">4</text>
<text x="141" y="142">35</text>
<text x="171.4" y="139.4">25</text>
<text x="61.6" y="145.8">4</text>
<text x="69.2" y="145.8">3</text>
<text x="128.2" y="149.6">1</text>
<text x="128.2" y="144.5">3</text>
<text x="141" y="144.5">34</text>
<text x="152.1" y="150.5" transform="rotate(-90 152.1 150.5)">4</text>
<text x="157.2" y="151.1" transform="rotate(-90 157.2 151.1)">15</text>
<text x="159.8" y="150.5" transform="rotate(-90 159.8 150.5)">1</text>
<text x="162.3" y="151.1" transform="rotate(-90 162.3 151.1)">38</text>
<text x="164.8" y="151.1" transform="rotate(-90 164.8 151.1)">14</text>
</g>
<g font-size="1.8" fill="#0000c2">
<text x="47.6" y="53.3">P-Channel</text>
<text x="52.1" y="78.1">N-Channel</text>
<text x="117.5" y="131.4">POWER OFF SIGNAL</text>
<text x="87.6" y="142.2">POWER ON SIGNAL</text>
<text x="101" y="159.4">LONG PRESS (OFF)</text>
<text x="119.9" y="159.4">SIGNAL</text>
</g>
<text font-size="1.8" fill="#840084" x="57.1" y="83.4">N</text>
<text font-size="1.8" fill="#009600" x="137" y="137.4">R7</text>
<g font-size="1.4" fill="#006464">
<text x="150.3" y="38.8">C5</text>
<text x="204.4" y="38.8">C6</text>
</g>
<g font-size="1.3" fill="#a90000">
<text x="133.4" y="50.5">1</text>
<text x="133.4" y="53.1">2</text>
</g>
<g font-size="1.1" fill="#0000c2">
<text x="45.7" y="51.1" transform="rotate(-90 45.7 51.1)">S</text>
<text x="39.4" y="56.9" transform="rotate(-90 39.4 56.9)">G</text>
<text x="45.7" y="59.4" transform="rotate(-90 45.7 59.4)">D</text>
<text x="51.4" y="88.3">S</text>
<text x="63.5" y="88.3">D</text>
<text x="58.4" y="92.7">G</text>
</g>
<g font-size=".9" fill="#a90000">
<text x="154.7" y="62">20</text>
<text x="154.7" y="64.5">21</text>
<text x="154.7" y="69.6">17</text>
<text x="154.7" y="67.1">22</text>
<text x="154.7" y="72.1">18</text>
<text x="154.7" y="74.7">19</text>
</g>
</svg>
